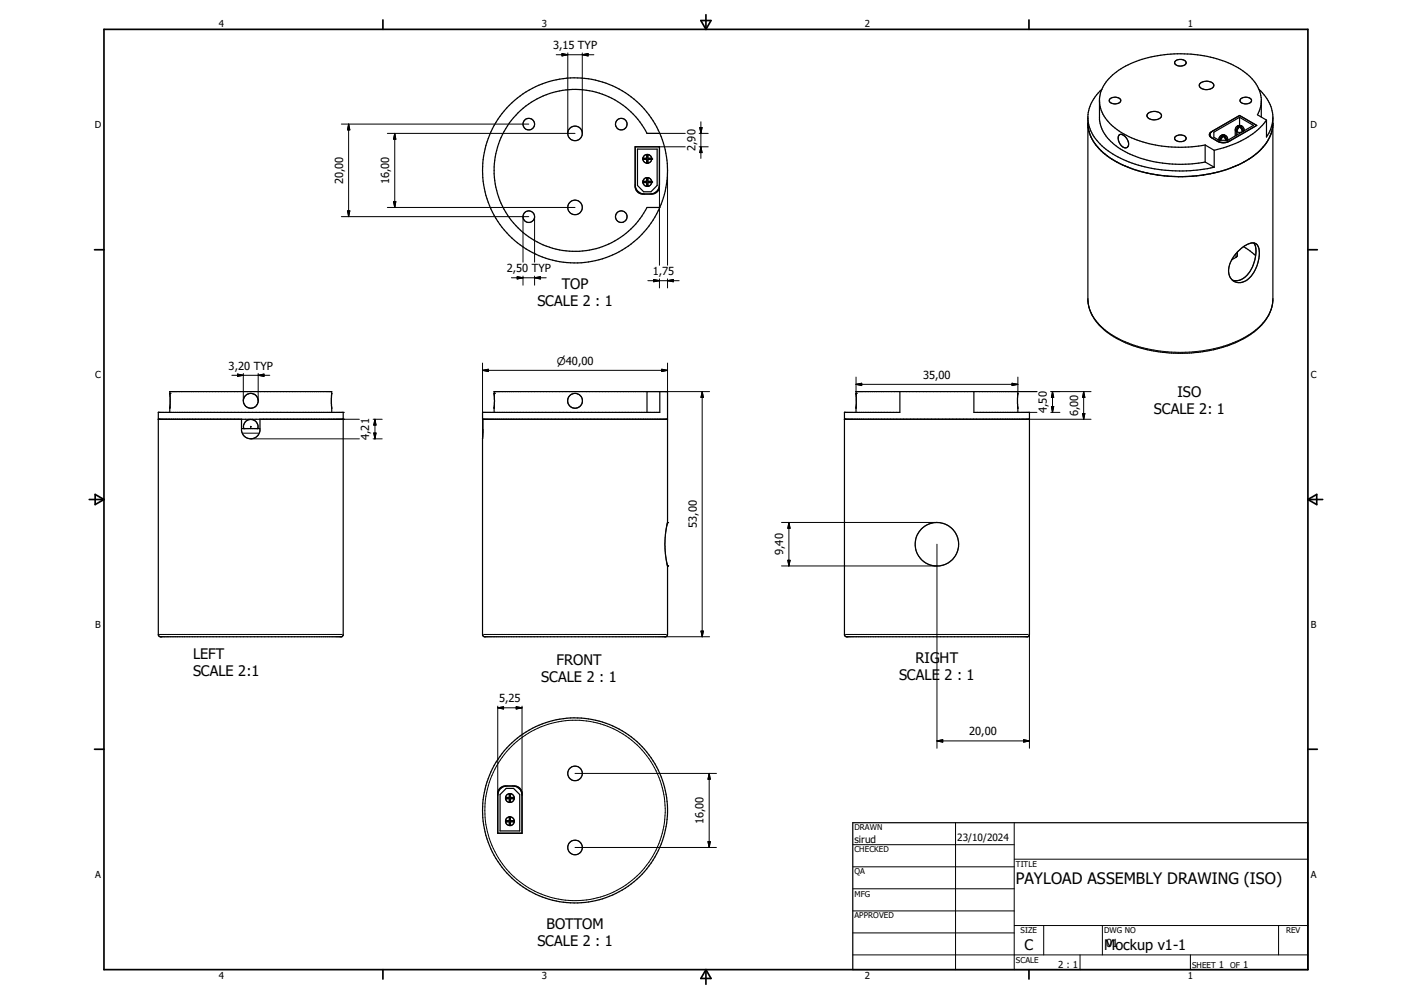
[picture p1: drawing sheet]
<svg xmlns="http://www.w3.org/2000/svg" width="297mm" height="210mm" viewBox="0 0 297 210" stroke-linecap="round" stroke-linejoin="round" font-family="sans-serif">
<g fill="none" stroke="#000" stroke-width=".25">
<path d="M231.8 18.8a8.2 8.2 0 0 0-3 5.7v38.6a9.9 9.9 0 0 0 5.2 7.5 23.6 23.6 0 0 0 8.2 3.1 29 29 0 0 0 20.7-3.3 9.6 9.6 0 0 0 4.8-7.3v-38.5a8.3 8.3 0 0 0-2.9-5.8M247.2 12.9a1.48 1.48 0 0 1 2.3 .3 1.38 1.38 0 0 1-2.4 0zM252.4 17.6a1.96 1.96 0 0 1 2.9 .3 1.65 1.65 0 0 1-2.4 .8 .7 .7 0 0 1-.5-1.1zM133.6 30.9h5.1v8.3a1.6 1.6 0 0 1-1.6 1.6h-1.9a1.6 1.6 0 0 1-1.6-1.4zM133.6 39.1a2.03 2.03 0 0 0 1.9 1.7M134.1 31.3h4.1v7.7l-1.3 1.3h-1.5l-1.3-1.3zM135.2 33.3v.2M135.2 38.1v.3M135.2 33.5a1 1 0 0 0 .8 .8M135.2 33.5h.8v.8M135.2 38.4h.8v.8M135.2 38.4l.4 .6 .4 .2"/>
<path d="M136 32.5h.1M136 39.2h.1M136 32.5l-.4 .1-.4 .7M136 32.5h.3M136 34.3h.3M136 32.5v.8h-.8M136 37.3v.8h-.8M136 39.2h.3M136 37.3l-.5 .3-.3 .5M136 37.3h.3M136.3 32.5h.1M136.3 39.2h.1"/>
<path d="M136.3 32.5a.88 .88 0 0 1 .8 .8M136.3 32.5v.8h.8M136.3 37.3v.8h.8M136.3 37.3a.88 .88 0 0 1 .8 .8M137.1 33.5h.1M137.1 33.3h.1M137.1 38.1h.1M137.1 38.4h.1M137.1 33.3v.2M137.1 33.5a.94 .94 0 0 1-.8 .8M137.1 33.5h-.8v.8M137.1 38.4h-.8v.8"/>
<path d="M137.1 38.1v.3M137.1 38.4a.88 .88 0 0 1-.8 .8M138.7 38.8a1.94 1.94 0 0 1-1.9 2M138.8 28h-2.7a17 17 0 0 0-25.9-5.4 17 17 0 0 0 0 26.4 17 17 0 0 0 25.9-5.4h2.7M138.8 28a19.5 19.5 0 0 0-29.8-7.5 19.5 19.5 0 0 0 0 30.7 19.5 19.5 0 0 0 29.8-7.6M138.8 28a19.5 19.5 0 0 1 0 15.6M228.8 25.9a9 9 0 0 0 4.6 7.2 29.2 29.2 0 0 0 21.2 3.4 19.3 19.3 0 0 0 11.4-5.9 7.6 7.6 0 0 0 1.7-4.7M228.8 24.9a9.7 9.7 0 0 0 5.3 7.5 30.1 30.1 0 0 0 21.3 2.8M231.3 21.2a8.4 8.4 0 0 0 4.6 6.7 26 26 0 0 0 17.6 2.6M233.5 20.8a1.63 1.63 0 0 1 2.2 .2 1.16 1.16 0 0 1-1.6 .8 .62 .62 0 0 1-.7-.3 .62 .62 0 0 1 .1-.7zM235.4 28.3a1.7 1.7 0 0 1 1.9 1.6l.1 .6a.82 .82 0 0 1-.7 .6 .82 .82 0 0 1-.9-.5 1.87 1.87 0 0 1-.4-2.3zM241.5 23.8a1.94 1.94 0 0 1 2.8 .4 1.29 1.29 0 0 1-1.7 1 1.12 1.12 0 0 1-1.3-1z"/>
<path d="M247.2 28.7a1.53 1.53 0 0 1 2.3 .4 .91 .91 0 0 1-1 .7h-.5a.7 .7 0 0 1-.7-.3 .7 .7 0 0 1-.1-.8zM253.5 30.5l1.9 1.1M253.5 30.5v3.6M253.5 34.1l1.9 1.1M255.1 27.5a.83 .83 0 0 0-.6 .8 .83 .83 0 0 0 .6 .8l1.6 .8M255.4 31.6v3.6M256.7 29.9h1.2M256.9 28.5h.9M256.9 28.5l.3 .1M256.9 28.5a.92 .92 0 0 0-.5 1M257.1 28.4h-.1M257.2 28.6l-.4 .4-.2 .5"/>
<path d="M257.2 28.6v.2M257.2 28.4h.1M257.3 28.7l-.5 .8M257.3 28.7l.5 .8M257.3 28.4v.3M257.4 28.4h-.1M257.5 28.6l.4 .4 .1 .5M257.5 28.6v.2M257.8 28.5l-.3 .1M257.8 28.5a.92 .92 0 0 1 .4 1M260.3 26.5l.3 .1M260.3 26.5l-.5 .6v1.5"/>
<path d="M260.4 26.4h.7M260.6 26.6l-.3 .3a1.9 1.9 0 0 0-.3 1.5M260.6 26.6v.2M260.7 24.7l-5.4 3.1v1.1l1.1 .6h1.8M260.7 24.7v1.7M260.7 24.7l3 1.7-5.5 3.1M260.8 26.6l-.6 .8v.9M260.8 26.6l.3 .5 .2 .6M260.8 26.5h.4M260.8 26.5h-.5M260.8 26.5v.1M260.9 26.6l.4 .4 .2 .6"/>
<path d="M260.9 26.6v.2M261 20.8a1.63 1.63 0 0 1 2.3 .2 1.16 1.16 0 0 1-1.7 .8 .63 .63 0 0 1-.6-.3 .63 .63 0 0 1 0-.7zM261.2 26.5l-.3 .1M261.2 26.5l.4 .5 .1 .5M264.3 26.4l-5.6 3.2-.8 .3M264.3 26.4l-3.6-2.1-5.9 3.4a.67 .67 0 0 0-.4 .6 .67 .67 0 0 0 .4 .7l1.9 .9M264.3 26.4l-6.4 3.5M265.3 21.3l-.3 1.6-.5 1.2 1.9 1.1M265.3 24.6v-3.7a8.3 8.3 0 0 0-4.3-6.3 25.6 25.6 0 0 0-17.5-2.9 17.5 17.5 0 0 0-10.8 5.5l-1.1 2-.3 1.2v4.7a9 9 0 0 0 5.4 6.8 26.7 26.7 0 0 0 16.8 2.2M266.4 25.2a17.4 17.4 0 0 1-10.3 6.2l-.7 .2M267.7 25l-.4 2.2-.9 1.6v-3.6M260.3 53l-1.2 1.6"/>
<path d="M260.3 53l-.1 .9-1.1 .7M261.6 51.8l2.5 1.9M261.6 51.9a2.32 2.32 0 0 1 2.7-.6 4.6 4.6 0 0 1 .2 4.4l-1.1 2.1a2.97 2.97 0 0 1-4.1 1.2 3.3 3.3 0 0 1-.2-4.4M261.6 51.9l-1.3 1.1M263.8 51.1l.4 1.1-.1 1.5M264.1 53.7l-.1 .6a5.6 5.6 0 0 1-3.6 4.7l-1.2-.1M33.3 88.1h.1M33.3 86.7h.1M33.3 86.7v46.8l.4 .4h38.1l.4-.3v-46.9M33.3 88.1h38.9M33.3 86.7h38.9M35.7 82.7h.1"/>
<path d="M35.7 82.7v-.4h34.1v4.4M35.7 82.7v3.1M35.7 85.8v.9M50.8 88.1v2.4a1.95 1.95 0 0 0 1.9 1.8 1.95 1.95 0 0 0 2-1.8v-2.4M50.8 90.1h3.9M51.3 90.1a1.54 1.54 0 0 1 1.4-1.9 1.54 1.54 0 0 1 1.5 1.9M51.3 90.1h.1M72.2 88.1h.1M72.2 86.7h.1M101.5 86.7v1.4h38.9M103.9 82.7h.1M103.9 82.3h.1"/>
<path d="M103.9 82.3h36.5v27.7l-.4 2.5-.1 1.7 .1 2.2 .4 2.5v14.5l-.2 .4-38.3 .1-.3-.2v-45.6M103.9 82.3v4.4M136.1 82.3v4.4M138.8 82.3v4.4h-37.3M177.6 88.1h.1M177.6 86.7h.1M177.6 88.1h38.9M180.1 82.7h.1M180.1 82.3h.1M180.1 82.3h34v4.4M180.1 82.3v4.4M189.3 82.3v4.4h-11.7"/>
<path d="M204.9 82.3v4.4h11.6v46.7l-.3 .5h-38.2l-.3-.2-.1-47M214.1 85.7v.1M214.1 82.8h.1M140.4 119h.1M140.4 109.9h.1M33.8 133.9h.1M71.7 133.9h.1M178.1 133.9h.1M216 133.9h.1M105.2 167l1.3-1.3h1.5l1.3 1.3v7.7h-4.1zM105.3 165.6l1-.4h1.9a1.64 1.64 0 0 1 1.6 1.4v8.6h-5.1v-8.4l.2-.8zM106.4 172.5h.1"/>
<path d="M106.4 172.8h.1M106.4 167.9h.1M106.4 167.6h.1M106.4 172.8a.88 .88 0 0 0 .7 .7M106.4 172.5v.3M106.4 167.9h.7v.8M106.4 172.8h.7v.7M106.4 167.6v.3M106.4 167.9a.88 .88 0 0 0 .7 .8M106.7 165.2a1.99 1.99 0 0 0-2 2M107.1 173.5h.1M107.1 166.9h.1"/>
<path d="M107.1 173.5h.3M107.1 171.7a.94 .94 0 0 0-.7 .8M107.1 171.7h.3M107.1 171.7v.8h-.7M107.1 166.9v.7h-.7M107.1 166.9a.88 .88 0 0 0-.7 .7M107.1 166.9h.3M107.1 168.7h.3M107.4 173.5h.1M107.4 166.9h.1M107.4 171.7a1 1 0 0 1 .8 .8M107.4 171.7v.8h.8"/>
<path d="M107.4 166.9v.7h.8M107.4 166.9a.94 .94 0 0 1 .8 .7M107.9 165.2a2.03 2.03 0 0 1 1.9 1.8M108.2 167.6v.3M108.2 172.5v.3M108.2 172.8a.94 .94 0 0 1-.8 .7M108.2 172.8h-.8v.7M108.2 167.9h-.8v.8M108.2 167.9a.94 .94 0 0 1-.8 .8M179.4 173h95.7v30.8h-95.7z"/>
<circle cx="111.2" cy="26.1" r="1.22"/>
<circle cx="121" cy="28" r="1.53"/>
<circle cx="130.7" cy="26.1" r="1.22"/>
<circle cx="111.2" cy="45.5" r="1.22"/>
<circle cx="121" cy="43.6" r="1.53"/>
<circle cx="130.7" cy="45.5" r="1.22"/>
<circle cx="52.7" cy="84.3" r="1.56"/>
<circle cx="121" cy="84.3" r="1.56"/>
<circle cx="197.1" cy="114.4" r="4.6"/>
<circle cx="121" cy="162.6" r="1.53"/>
<circle cx="121" cy="178.2" r="1.54"/>
<circle cx="121" cy="170.4" r="19.5"/>
</g>
<g fill="none" stroke="#000" stroke-width=".21">
<path d="M117 11.5h7.9M118.2 11.3l1.2 .2-1.2 .3zM119.4 11.1v16.9M122.5 11.5l1.2-.2v.5zM122.5 11.1v16.9M71.8 26.1h39.4M73.3 26.1v19.4M73.3 26.1l.3 1.2h-.5zM81.5 28h39.5M83 28v15.6M83 28l.3 1.3h-.5zM136.1 28h8"/>
<path d="M138.7 38.8v17M138.7 30.9h5.4M140.4 35.8v20M147.1 28h1.9M147.1 30.9h1.9M147.2 26.8h.5l-.3 1.2zM147.4 25.6v7.7M147.4 30.9l.3 1.2h-.5zM256.4 29.3l.1 .2M258.2 29.3v.2M259.8 27.3l.2 .3M260.2 27.7l.4 .1h.6"/>
<path d="M261.7 27.3l-.1 .3M71.8 45.5h39.4M73.1 44.3h.5l-.3 1.2zM81.5 43.6h39.5M82.8 42.4h.5l-.3 1.2zM107.6 58.4h7.3M108.8 58.2l1.2 .2-1.2 .3zM110 45.5v9.6M110 58v1.9M112.4 58.4l1.3-.2v.5zM112.4 45.5v9.6M112.4 58v1.9"/>
<path d="M136.3 59h6.6M137.5 58.8l1.2 .2-1.2 .2zM138.7 58.6v1.9M140.4 58.6v1.9M140.4 59l1.2-.2v.4zM260 53.3v.8M48.8 78.9h7.9M50 78.6l1.2 .3-1.2 .2zM51.2 78.5v5.8M54.3 78.9l1.2-.3v.5zM54.3 78.5v5.8M101.5 77.9h38.9"/>
<path d="M101.5 77.9l1.2-.3v.5zM101.5 76.3v16M139.2 77.6l1.2 .3-1.2 .2zM140.4 76.3v11.8M180.1 79.3v3M214.1 79.3v3h4M228.8 62.8a9 9 0 0 0 4.6 7.3 29.2 29.2 0 0 0 21.2 3.4 19.3 19.3 0 0 0 11.4-6 7.6 7.6 0 0 0 1.7-4.7M51.1 91.1h3.3M52.7 89.7v.1M52.7 89.6l.1 .2zM52.8 92.3h22.8M72.2 88.1h3.4"/>
<path d="M78.5 88.1h1.9M78.5 92.3h1.9M78.6 91h.5l-.2 1.3zM78.9 88.1v4.2M78.9 88.1l.2 1.3h-.5zM136.1 82.3h13.2M147.7 82.3v51.6M147.7 82.3l.3 1.2h-.6zM180.1 80.8h34M180.1 80.8l1.2-.2v.5zM212.9 80.6l1.2 .2-1.2 .3zM216.5 86.7h1.6"/>
<path d="M216.5 88.1h13M221 82.3h8.5M221 86.7h1.9M221.2 85.5h.4l-.2 1.2zM221.4 82.3l.2 1.2h-.4zM221.4 82.3v4.4M227.7 86.9h.5l-.3 1.2zM227.9 82.3l.3 1.2h-.5zM227.9 82.3v5.8M164.4 109.8h32.7M164.4 119h32.7M165.7 117.8h.5l-.3 1.2z"/>
<path d="M165.9 109.8v9.2M165.9 109.8l.3 1.3h-.5zM197.1 114.4v42.9M33.5 133.4h38.5M101.7 133.4h38.5M139.9 133.9h9.4M147.4 132.7h.6l-.3 1.2zM177.9 133.4h38.4M216.5 133.4v23.9M104.7 148.8h5.1M104.7 148.8l1.2-.2v.5zM104.7 148.4v18.8"/>
<path d="M108.6 148.6l1.2 .2-1.2 .3zM109.8 148.4v18.8M197.1 155.8h19.4M197.1 155.8l1.2-.3v.5zM215.3 155.5l1.2 .3-1.2 .2zM121 178.2h29.7M121 162.6h29.7M148.9 176.9h.5l-.2 1.3zM149.2 162.6v15.6M149.2 162.6l.2 1.2h-.5zM179.4 177.6h33.9M201 173v30.8"/>
<path d="M213.3 173v30.8M179.4 182.2h33.9M179.4 186.8h33.9M179.4 191.5h33.9M179.4 196.1h33.9M213.3 194.6h61.8M213.3 180.6h61.8M219.5 194.6v6.1M231.9 194.6v6.1M268.9 194.6v6.1M179.4 200.7h95.7M227.2 200.7v3.1"/>
<path d="M250.4 200.7v3.1"/>
<circle cx="120.9" cy="170.4" r="19"/>
</g>
<g fill="none" stroke="#000" stroke-width=".36">
<path d="M21.9 6.2h253.2v197.6h-253.2zM80.5 4.2v2M147.4 4.3h2.2l-1.1 1.9zM148.5 3.1v3.1M216.4 4.2v2M19.9 52.5h2M275.1 52.5h2M18.8 105h3.1M20 103.9l1.9 1.1-1.9 1.1zM275.1 105h3.1M275.1 105l1.9-1.1v2.2zM19.9 157.5h2"/>
<path d="M275.1 157.5h2M80.5 203.8v2M148.5 203.8v3.1M148.5 203.8l1.1 1.9h-2.2zM216.4 203.8v2"/>
</g>
<g fill="#000" stroke="#000" stroke-width=".21">
<path d="M118.2 11.3l1.2 .2-1.2 .3zM122.5 11.5l1.2-.2v.5zM73.3 26.1l.3 1.2h-.5zM83 28l.3 1.3h-.5zM147.2 26.8h.5l-.3 1.2zM147.4 30.9l.3 1.2h-.5zM73.1 44.3h.5l-.3 1.2zM82.8 42.4h.5l-.3 1.2zM108.8 58.2l1.2 .2-1.2 .3zM112.4 58.4l1.3-.2v.5zM137.5 58.8l1.2 .2-1.2 .2zM140.4 59l1.2-.2v.4z"/>
<path d="M50 78.6l1.2 .3-1.2 .2zM54.3 78.9l1.2-.3v.5zM101.5 77.9l1.2-.3v.5zM139.2 77.6l1.2 .3-1.2 .2zM78.6 91h.5l-.2 1.3zM78.9 88.1l.2 1.3h-.5zM147.7 82.3l.3 1.2h-.6zM180.1 80.8l1.2-.2v.5zM212.9 80.6l1.2 .2-1.2 .3zM221.2 85.5h.4l-.2 1.2zM221.4 82.3l.2 1.2h-.4zM227.7 86.9h.5l-.3 1.2z"/>
<path d="M227.9 82.3l.3 1.2h-.5zM165.7 117.8h.5l-.3 1.2zM165.9 109.8l.3 1.3h-.5zM147.4 132.7h.6l-.3 1.2zM104.7 148.8l1.2-.2v.5zM108.6 148.6l1.2 .2-1.2 .3zM197.1 155.8l1.2-.3v.5zM215.3 155.5l1.2 .3-1.2 .2zM148.9 176.9h.5l-.2 1.3zM149.2 162.6l.2 1.2h-.5z"/>
</g>
<text font-size="3.3" x="213.7" y="185.9">PAYLOAD ASSEMBLY DRAWING (ISO)</text>
<g font-size="3.1">
<text x="113" y="64.4">SCALE 2 : 1</text>
<text x="118.2" y="60.7">TOP</text>
<text x="247.7" y="83.4">ISO</text>
<text x="242.7" y="87.1">SCALE 2: 1</text>
<text x="40.6" y="138.5">LEFT</text>
<text x="40.6" y="142.1">SCALE 2:1</text>
<text x="113.8" y="143.4">SCALE 2 : 1</text>
<text x="117.1" y="139.7">FRONT</text>
<text x="189.1" y="143">SCALE 2 : 1</text>
<text x="192.6" y="139.3">RIGHT</text>
<text x="114.9" y="195.2">BOTTOM</text>
<text x="113" y="198.9">SCALE 2 : 1</text>
<text x="215.5" y="199.7">C</text>
<text x="232.2" y="199.8">Mockup v1-1</text>
</g>
<g font-size="2.3">
<text x="116.3" y="10.4">3,15 TYP</text>
<text x="146.3" y="31.7" transform="rotate(-90 146.3 31.7)">2,90</text>
<text x="72.2" y="38.7" transform="rotate(-90 72.2 38.7)">20,00</text>
<text x="81.9" y="38.7" transform="rotate(-90 81.9 38.7)">16,00</text>
<text x="106.6" y="57.2">2,50 TYP</text>
<text x="137.3" y="57.8">1,75</text>
<text x="48.1" y="77.7">3,20 TYP</text>
<text x="194.2" y="79.7">35,00</text>
<text x="220.2" y="86.8" transform="rotate(-90 220.2 86.8)">4,50</text>
<text x="226.8" y="87.5" transform="rotate(-90 226.8 87.5)">6,00</text>
<text x="77.7" y="92.5" transform="rotate(-90 77.7 92.5)">4,21</text>
<text x="146.6" y="111" transform="rotate(-90 146.6 111)">53,00</text>
<text x="164.8" y="116.7" transform="rotate(-90 164.8 116.7)">9,40</text>
<text x="105" y="147.6">5,25</text>
<text x="203.9" y="154.6">20,00</text>
<text x="148" y="173.3" transform="rotate(-90 148 173.3)">16,00</text>
<text x="232.7" y="199.1">01</text>
</g>
<text font-size="2.2" x="117.1" y="76.7">n40,00</text>
<g font-size="2.1">
<text x="179.7" y="177.2">sirud</text>
<text x="201.3" y="176.9">23/10/2024</text>
</g>
<g font-size="2">
<text x="46" y="5.7">4</text>
<text x="114" y="5.7">3</text>
<text x="181.9" y="5.7">2</text>
<text x="249.9" y="5.7">1</text>
<text x="19.9" y="27">D</text>
<text x="275.6" y="27">D</text>
<text x="20" y="79.5">C</text>
<text x="275.7" y="79.5">C</text>
<text x="20" y="132">B</text>
<text x="275.8" y="132">B</text>
<text x="20" y="184.5">A</text>
<text x="275.7" y="184.5">A</text>
<text x="222.6" y="203.5">2 : 1</text>
<text x="256.4" y="203.5">1</text>
<text x="261.5" y="203.5">1</text>
<text x="46" y="205.8">4</text>
<text x="114" y="205.8">3</text>
<text x="181.9" y="205.8">2</text>
<text x="249.9" y="205.8">1</text>
</g>
<g font-size="1.7">
<text x="179.7" y="174.5">DRAWN</text>
<text x="179.7" y="179.2">CHECKED</text>
<text x="179.7" y="183.8">QA</text>
<text x="213.7" y="182.2">TITLE</text>
<text x="179.7" y="188.5">MFG</text>
<text x="179.7" y="193.1">APPROVED</text>
<text x="214.7" y="196.2">SIZE</text>
<text x="232.2" y="196.2">DWG NO</text>
<text x="270.5" y="196.2">REV</text>
<text x="213.7" y="202.4">SCALE</text>
<text x="250.8" y="203.5">SHEET</text>
<text x="258.8" y="203.5">OF</text>
</g>
</svg>
